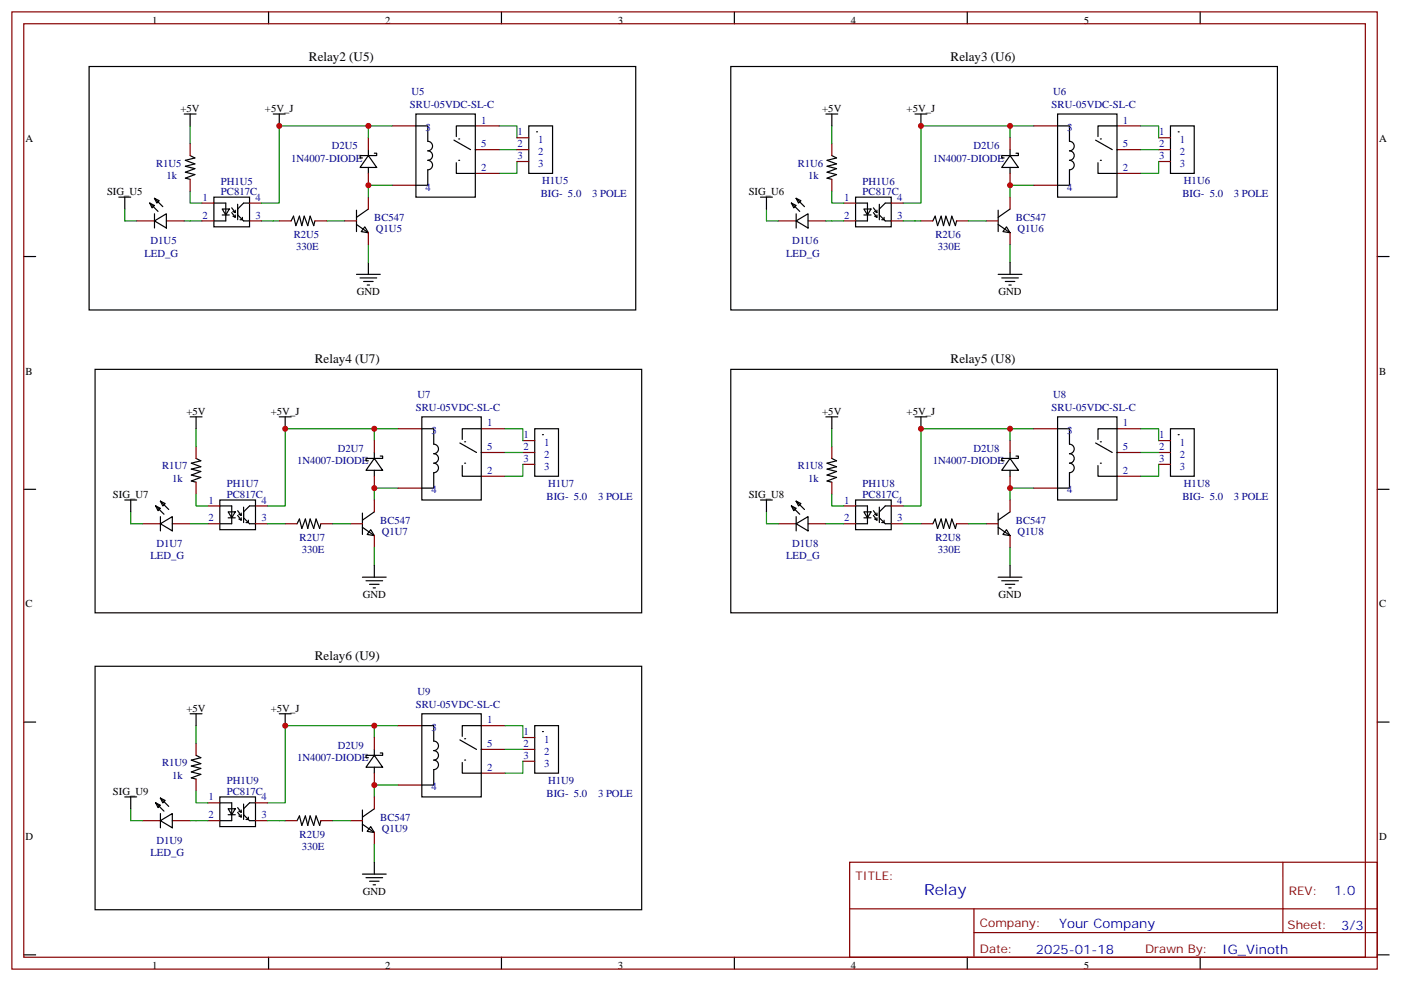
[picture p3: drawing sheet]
<svg xmlns="http://www.w3.org/2000/svg" width="416mm" height="291mm" viewBox="0 0 416 291" stroke-linecap="round" stroke-linejoin="round" font-family="sans-serif">
<g fill="none" stroke="#000" stroke-width=".35">
<path d="M26.5 19.8h162.2v72.3h-162.2zM79.7 3.5v3.6M148.9 3.5v3.6M217 19.8h162.2v72.3h-162.2zM218 3.5v3.6M287.2 3.5v3.6M356.3 3.5v3.6M54.7 33.9h3.5M56.4 33.9v3.5M81.1 33.9h3.6M82.9 33.9v3.5M123.5 33.9h17.6v24.7h-17.6z"/>
<path d="M123.5 37.4h3.5v4.6a1.41 1.41 0 0 1 1.4 1.4 1.41 1.41 0 0 1-1.4 1.4 1.41 1.41 0 0 1 1.4 1.4 1.41 1.41 0 0 1-1.4 1.4 1.41 1.41 0 0 1 1.4 1.4 1.41 1.41 0 0 1-1.4 1.4v4.6h-3.5M141.1 37.4h-5.6v3.2M157 37.4h7v14.1h-7zM245.2 33.9h3.5M246.9 33.9v3.5M271.6 33.9h3.6M273.4 33.9v3.5M314 33.9h17.6v24.7h-17.6zM314 37.4h3.5v4.6a1.41 1.41 0 0 1 1.4 1.4 1.41 1.41 0 0 1-1.4 1.4 1.41 1.41 0 0 1 1.4 1.4 1.41 1.41 0 0 1-1.4 1.4 1.41 1.41 0 0 1 1.4 1.4 1.41 1.41 0 0 1-1.4 1.4v4.6h-3.5M331.6 37.4h-5.6v3.2M347.5 37.4h7v14.1h-7zM35.3 58.6h3.5"/>
<path d="M37 58.6v3.5M45.9 58.9l1.4 .7-.7 .7zM45.9 58.9l2.4 2.5M56.4 46.2l1.5 .7-2.9 .7 2.9 1.1-2.9 .7 2.9 .7-2.9 1.1 2.9 .7-2.9 1 1.4 .4M63.5 58.6h10.6v8.8h-10.6zM109.4 46.2l2.4 3.5h-4.9zM109.4 44.5v1.7M109.4 49.7v1.8M111.1 45.5h.7v.7h-4.9v.7h.7M134.8 41.6l4.9 2.9M135.5 48.3v3.2h5.6M225.8 58.6h3.5"/>
<path d="M227.5 58.6v3.5M236.4 58.9l1.4 .7-.7 .7zM236.4 58.9l2.4 2.5M246.9 46.2l1.5 .7-2.9 .7 2.9 1.1-2.9 .7 2.9 .7-2.9 1.1 2.9 .7-2.9 1 1.4 .4M254 58.6h10.6v8.8h-10.6zM299.9 46.2l2.4 3.5h-4.9zM299.9 44.5v1.7M299.9 49.7v1.8M301.6 45.5h.7v.7h-4.9v.7h.7M325.3 41.6l4.9 2.9M326 48.3v3.2h5.6M7.1 76.2h3.5"/>
<path d="M44.4 60.3l1.5 .7-.7 .7zM44.4 60.3l2.5 2.5M45.9 65.6l3.5-2.1v4.2zM45.9 63.5v4.2M63.5 60.3h3.5v5.3h-3.5M66 62.1h2.1l-1.1 1.8zM66 63.9h2.1M68.8 61.7l1 1.4M68.8 63.1l1 1.5M69.8 62.4v.7l-.7-.3M69.8 63.9v.7l-.7-.4M70.6 60.7v4.6"/>
<path d="M72 64.6v.7h-.7M74.1 60.3h-1.8l-1.7 1.8v1.8l1.7 1.7h1.8M86.4 65.6l.7-1.4 .7 2.8 1.1-2.8 .7 2.8 .7-2.8 1.1 2.8 .7-2.8 1 2.8 .4-1.4M105.8 62.4v6.4M105.8 66.7l3.6 2.4M108.3 67.4l1.1 1.7-2.2-.3zM109.4 78v3.5M109.4 62.1l-3.6 2.5M234.9 60.3l1.5 .7-.7 .7zM234.9 60.3l2.5 2.5M236.4 65.6l3.5-2.1v4.2zM236.4 63.5v4.2"/>
<path d="M254 60.3h3.5v5.3h-3.5M256.5 62.1h2.1l-1.1 1.8zM256.5 63.9h2.1M259.3 61.7l1 1.4M259.3 63.1l1 1.5M260.3 62.4v.7l-.7-.3M260.3 63.9v.7l-.7-.4M261.1 60.7v4.6M262.5 64.6v.7h-.7M264.6 60.3h-1.8l-1.7 1.8v1.8l1.7 1.7h1.8M276.9 65.6l.7-1.4 .7 2.8 1.1-2.8 .7 2.8 .7-2.8 1.1 2.8 .7-2.8 1 2.8 .4-1.4M296.3 62.4v6.4"/>
<path d="M296.3 66.7l3.6 2.4M298.8 67.4l1.1 1.7-2.2-.3zM299.9 62.1l-3.6 2.5M299.9 78v3.5M408.9 76.2h3.5M105.8 81.5h7.1M106.9 82.6h4.9M107.9 83.6h2.9M109 84.7h.7M296.3 81.5h7.1M297.4 82.6h4.9M298.4 83.6h2.9"/>
<path d="M299.5 84.7h.7M28.2 109.7h162.3v72.3h-162.3zM217 109.7h162.2v72.3h-162.2zM56.4 123.8h3.6M58.2 136.2l1.4 .7-2.8 .7 2.8 1-2.8 .7 2.8 .8-2.8 1 2.8 .7-2.8 1.1 1.4 .3M58.2 123.8v3.6M82.9 123.8h3.5M84.7 123.8v3.6M111.1 136.2l2.5 3.5h-4.9zM111.1 134.4v1.8M111.1 139.7v1.8M112.9 135.5h.7v.7h-4.9v.7h.7"/>
<path d="M125.2 123.8h17.7v24.7h-17.7zM125.2 127.4h3.6v4.5a1.41 1.41 0 0 1 1.4 1.4 1.41 1.41 0 0 1-1.4 1.5 1.41 1.41 0 0 1 1.4 1.4 1.41 1.41 0 0 1-1.4 1.4 1.41 1.41 0 0 1 1.4 1.4 1.41 1.41 0 0 1-1.4 1.4v4.6h-3.6M136.5 131.6l5 2.8M137.2 138.3v3.2h5.7M142.9 127.4h-5.7v3.1M158.7 127.4h7.1v14.1h-7.1zM245.2 123.8h3.5M246.9 123.8v3.6M246.9 136.2l1.5 .7-2.9 .7 2.9 1-2.9 .7 2.9 .8-2.9 1 2.9 .7-2.9 1.1 1.4 .3M271.6 123.8h3.6M273.4 123.8v3.6M299.9 136.2l2.4 3.5h-4.9z"/>
<path d="M299.9 134.4v1.8M299.9 139.7v1.8M301.6 135.5h.7v.7h-4.9v.7h.7M314 123.8h17.6v24.7h-17.6zM314 127.4h3.5v4.5a1.41 1.41 0 0 1 1.4 1.5 1.41 1.41 0 0 1-1.4 1.4 1.41 1.41 0 0 1 1.4 1.4 1.41 1.41 0 0 1-1.4 1.4 1.41 1.41 0 0 1 1.4 1.4 1.41 1.41 0 0 1-1.4 1.4v4.6h-3.5M325.3 131.6l4.9 2.8M326 138.3v3.2h5.6M331.6 127.4h-5.6v3.1M347.5 127.4h7v14.1h-7zM7.1 145.3h3.5M37 148.5h3.6M38.8 148.5v3.5"/>
<path d="M46.2 150.3l1.4 .7-.7 .7zM46.2 150.3l2.5 2.5M47.6 155.6l3.6-2.1v4.2zM47.6 148.9l1.4 .7-.7 .7zM47.6 148.9l2.5 2.4M47.6 153.5v4.2M65.3 148.5h10.5v8.8h-10.5zM65.3 150.3h3.5v5.3h-3.5M67.7 152h2.1l-1 1.8zM67.7 153.8h2.1M70.6 151.7l1 1.4M70.6 153.1l1 1.4"/>
<path d="M71.6 152.4v.7l-.7-.3M71.6 153.8v.7l-.7-.3M72.3 150.6v4.6M73.7 154.5v.7h-.7M75.8 150.3h-1.7l-1.8 1.7v1.8l1.8 1.8h1.7M88.2 155.6l.7-1.4 .7 2.8 1.1-2.8 .7 2.8 .7-2.8 1 2.8 .7-2.8 1.1 2.8 .3-1.4M107.6 152.4v6.4M107.6 156.6l3.5 2.5M110.1 157.3l1 1.8-2.1-.3zM111.1 152l-3.5 2.5M225.8 148.5h3.5M227.5 148.5v3.5"/>
<path d="M234.9 150.3l1.5 .7-.7 .7zM234.9 150.3l2.5 2.5M236.4 155.6l3.5-2.1v4.2zM236.4 148.9l1.4 .7-.7 .7zM236.4 153.5v4.2M236.4 148.9l2.4 2.4M254 148.5h10.6v8.8h-10.6zM254 150.3h3.5v5.3h-3.5M256.5 152h2.1l-1.1 1.8zM256.5 153.8h2.1M259.3 151.7l1 1.4M259.3 153.1l1 1.4"/>
<path d="M260.3 152.4v.7l-.7-.3M260.3 153.8v.7l-.7-.3M261.1 150.6v4.6M262.5 154.5v.7h-.7M264.6 150.3h-1.8l-1.7 1.7v1.8l1.7 1.8h1.8M276.9 155.6l.7-1.4 .7 2.8 1.1-2.8 .7 2.8 .7-2.8 1.1 2.8 .7-2.8 1 2.8 .4-1.4M296.3 152.4v6.4M296.3 156.6l3.6 2.5M298.8 157.3l1.1 1.8-2.2-.3zM299.9 152l-3.6 2.5M408.9 145.3h3.5M107.6 171.5h7.1"/>
<path d="M108.7 172.5h4.9M109.7 173.6h2.8M110.8 174.6h.7M111.1 167.9v3.6M296.3 171.5h7.1M297.4 172.5h4.9M298.4 173.6h2.9M299.5 174.6h.7M299.9 167.9v3.6M28.2 197.9h162.3v72.3h-162.3zM7.1 214.5h3.5M56.4 212h3.6"/>
<path d="M58.2 212v3.5M82.9 212h3.5M84.7 212v3.5M125.2 212h17.7v24.7h-17.7zM125.2 215.5h3.6v4.6a1.41 1.41 0 0 1 1.4 1.4 1.41 1.41 0 0 1-1.4 1.5 1.41 1.41 0 0 1 1.4 1.4 1.41 1.41 0 0 1-1.4 1.4 1.41 1.41 0 0 1 1.4 1.4 1.41 1.41 0 0 1-1.4 1.4v4.6h-3.6M136.5 219.8l5 2.8M142.9 215.5h-5.7v3.2M158.7 215.5h7.1v14.2h-7.1zM408.9 214.5h3.5M37 236.7h3.6M38.8 236.7v3.5M46.2 238.5l1.4 .7-.7 .7z"/>
<path d="M46.2 238.5l2.5 2.4M47.6 237.1l1.4 .7-.7 .7zM47.6 237.1l2.5 2.4M58.2 224.4l1.4 .7-2.8 .7 2.8 1-2.8 .7 2.8 .7-2.8 1.1 2.8 .7-2.8 1.1 1.4 .3M65.3 236.7h10.5v8.8h-10.5zM65.3 238.5h3.5v5.3h-3.5M70.6 239.9l1 1.4M72.3 238.8v4.6M75.8 238.5h-1.7l-1.8 1.7v1.8l1.8 1.8h1.7M111.1 224.4l2.5 3.5h-4.9zM111.1 222.6v1.8M111.1 227.9v1.8"/>
<path d="M112.9 223.7h.7v.7h-4.9v.7h.7M137.2 226.5v3.2h5.7M47.6 243.8l3.6-2.1v4.2zM47.6 241.7v4.2M67.7 240.2h2.1l-1 1.8zM67.7 242h2.1M70.6 241.3l1 1.4M71.6 240.6v.7l-.7-.4M71.6 242v.7l-.7-.3M73.7 242.7v.7h-.7M88.2 243.8l.7-1.4 .7 2.8 1.1-2.8 .7 2.8 .7-2.8 1 2.8 .7-2.8 1.1 2.8 .3-1.4M107.6 240.6v6.3"/>
<path d="M107.6 244.8l3.5 2.5M107.6 259.6h7.1M110.1 245.5l1 1.8-2.1-.4zM111.1 256.1v3.5M111.1 240.2l-3.5 2.5M108.7 260.7h4.9M109.7 261.8h2.8M110.8 262.8h.7M7.1 283.6h3.5M79.7 284.3v3.6M148.9 284.3v3.6M218 284.3v3.6"/>
<path d="M287.2 284.3v3.6M356.3 284.3v3.6M408.9 283.6h3.5"/>
</g>
<g fill="none" stroke="#870000" stroke-width=".35">
<path d="M3.5 3.5h405.4v284.4h-405.4zM7.1 7.1h398.2v277.2h-398.2zM116.4 37.4h7.1M141.1 37.4h7.1M306.9 37.4h7.1M331.6 37.4h7.1M56.4 42.7v3.5M56.4 53.3v3.5M109.4 40.9v3.6M109.4 51.5v3.5M109.4 58.6v3.5M116.4 55h7.1"/>
<path d="M141.1 51.5h7.1M141.1 44.5h7.1M153.5 44.5h3.5M153.5 40.9h3.5M153.5 48h3.5M246.9 42.7v3.5M246.9 53.3v3.5M299.9 40.9v3.6M299.9 51.5v3.5M299.9 58.6v3.5M306.9 55h7.1M331.6 51.5h7.1"/>
<path d="M331.6 44.5h7.1M344 44.5h3.5M344 40.9h3.5M344 48h3.5M40.6 65.6h5.3M49.4 65.6h5.3M60 60.3h3.5M60 65.6h3.5M74.1 60.3h3.5M74.1 65.6h3.5M82.9 65.6h3.5M93.5 65.6h3.5"/>
<path d="M102.3 65.6h3.5M109.4 69.1v3.6M231.1 65.6h5.3M239.9 65.6h5.3M250.5 60.3h3.5M250.5 65.6h3.5M264.6 60.3h3.5M264.6 65.6h3.5M273.4 65.6h3.5M284 65.6h3.5M292.8 65.6h3.5M299.9 69.1v3.6"/>
<path d="M58.2 132.6v3.6M111.1 130.9v3.5M118.2 127.4h7M142.9 134.4h7M142.9 127.4h7M155.2 130.9h3.5M155.2 134.4h3.5M155.2 137.9h3.5M246.9 132.6v3.6M299.9 130.9v3.5M306.9 127.4h7.1M331.6 134.4h7.1"/>
<path d="M331.6 127.4h7.1M344 130.9h3.5M344 134.4h3.5M344 137.9h3.5M42.3 155.6h5.3M51.2 155.6h5.2M58.2 143.2v3.6M61.7 155.6h3.6M61.7 150.3h3.6M75.8 155.6h3.6M75.8 150.3h3.6M84.7 155.6h3.5"/>
<path d="M95.2 155.6h3.6M104.1 155.6h3.5M111.1 141.5v3.5M111.1 148.5v3.5M111.1 159.1v3.5M118.2 145h7M142.9 141.5h7M231.1 155.6h5.3M239.9 155.6h5.3M246.9 143.2v3.6M250.5 155.6h3.5M250.5 150.3h3.5"/>
<path d="M264.6 155.6h3.5M264.6 150.3h3.5M273.4 155.6h3.5M284 155.6h3.5M292.8 155.6h3.5M299.9 141.5v3.5M299.9 148.5v3.5M299.9 159.1v3.5M306.9 145h7.1M331.6 141.5h7.1M111.1 219.1v3.5M118.2 215.5h7"/>
<path d="M142.9 215.5h7M155.2 219.1h3.5M58.2 220.8v3.6M58.2 231.4v3.5M61.7 238.5h3.6M75.8 238.5h3.6M111.1 229.7v3.5M111.1 236.7v3.5M118.2 233.2h7M142.9 222.6h7M142.9 229.7h7M155.2 222.6h3.5"/>
<path d="M155.2 226.1h3.5M42.3 243.8h5.3M51.2 243.8h5.2M61.7 243.8h3.6M75.8 243.8h3.6M84.7 243.8h3.5M95.2 243.8h3.6M104.1 243.8h3.5M111.1 247.3v3.5M252.2 256.1h156.7v28.2h-156.7zM380.9 256.1v20.9M252.3 270h156.4"/>
<path d="M289.1 277h119.6M289.1 270v14.1"/>
</g>
<g fill="none" stroke="#008700" stroke-width=".35">
<path d="M56.4 37.4v5.3M109.4 37.4h-26.5v22.9h-5.3M116.4 37.4h-7v3.5M148.2 37.4h5.3v3.5M246.9 37.4v5.3M299.9 37.4h-26.5v22.9h-5.3M306.9 37.4h-7v3.5M338.7 37.4h5.3v3.5M56.4 56.8v3.5h3.6M116.4 55h-7v3.6M148.2 44.5h5.3M153.5 48v3.5h-5.3"/>
<path d="M246.9 56.8v3.5h3.6M306.9 55h-7v3.6M338.7 44.5h5.3M344 48v3.5h-5.3M37 62.1v3.5h3.6M54.7 65.6h5.3M77.6 65.6h5.3M97 65.6h5.3M109.4 72.7v5.3M227.5 62.1v3.5h3.6M245.2 65.6h5.3M268.1 65.6h5.3"/>
<path d="M287.5 65.6h5.3M299.9 72.7v5.3M58.2 127.4v5.2M111.1 127.4h-26.4v22.9h-5.3M118.2 127.4h-7.1v3.5M149.9 127.4h5.3v3.5M149.9 134.4h5.3M155.2 137.9v3.6h-5.3M246.9 127.4v5.2M299.9 127.4h-26.5v22.9h-5.3M306.9 127.4h-7v3.5M338.7 127.4h5.3v3.5"/>
<path d="M338.7 134.4h5.3M344 137.9v3.6h-5.3M38.8 152v3.6h3.5M56.4 155.6h5.3M58.2 146.8v3.5h3.5M79.4 155.6h5.3M98.8 155.6h5.3M118.2 145h-7.1v3.5M227.5 152v3.6h3.6M245.2 155.6h5.3M246.9 146.8v3.5h3.6M268.1 155.6h5.3"/>
<path d="M287.5 155.6h5.3M306.9 145h-7v3.5M111.1 162.6v5.3M299.9 162.6v5.3M58.2 215.5v5.3M111.1 215.5h-26.4v23h-5.3M118.2 215.5h-7.1v3.6M149.9 215.5h5.3v3.6M58.2 234.9v3.6h3.5M118.2 233.2h-7.1v3.5M149.9 222.6h5.3M155.2 226.1v3.6h-5.3"/>
<path d="M38.8 240.2v3.6h3.5M56.4 243.8h5.3M79.4 243.8h5.3M98.8 243.8h5.3M111.1 250.8v5.3"/>
</g>
<g fill="#000">
<circle cx="159.3" cy="39.2" r=".18"/>
<circle cx="349.8" cy="39.2" r=".18"/>
<circle cx="136.2" cy="41.3" r=".18"/>
<circle cx="136.2" cy="47.6" r=".18"/>
<circle cx="141.1" cy="44.4" r=".18"/>
<circle cx="326.7" cy="41.3" r=".18"/>
<circle cx="326.7" cy="47.6" r=".18"/>
<circle cx="331.6" cy="44.5" r=".18"/>
<circle cx="137.9" cy="137.6" r=".18"/>
<circle cx="137.9" cy="131.2" r=".18"/>
<circle cx="142.9" cy="134.4" r=".18"/>
<circle cx="161" cy="129.1" r=".18"/>
<circle cx="326.7" cy="137.6" r=".18"/>
<circle cx="326.7" cy="131.2" r=".18"/>
<circle cx="331.6" cy="134.4" r=".18"/>
<circle cx="349.8" cy="129.1" r=".18"/>
<circle cx="137.9" cy="219.4" r=".18"/>
<circle cx="161" cy="217.3" r=".18"/>
<circle cx="137.9" cy="225.8" r=".18"/>
<circle cx="142.9" cy="222.6" r=".18"/>
</g>
<g fill="#c00">
<circle cx="109.4" cy="37.4" r=".88"/>
<circle cx="82.9" cy="37.4" r=".88"/>
<circle cx="109.4" cy="55" r=".88"/>
<circle cx="299.9" cy="55" r=".88"/>
<circle cx="273.4" cy="37.4" r=".88"/>
<circle cx="299.9" cy="37.4" r=".88"/>
<circle cx="111.1" cy="145" r=".88"/>
<circle cx="84.7" cy="127.4" r=".88"/>
<circle cx="111.1" cy="127.4" r=".88"/>
<circle cx="299.9" cy="145" r=".88"/>
<circle cx="273.4" cy="127.4" r=".88"/>
<circle cx="299.9" cy="127.4" r=".88"/>
<circle cx="111.1" cy="233.2" r=".88"/>
<circle cx="84.7" cy="215.5" r=".88"/>
<circle cx="111.1" cy="215.5" r=".88"/>
</g>
<text font-size="4.6" fill="#00f" x="274.3" y="265.8">Relay</text>
<g font-size="3.9">
<text x="91.7" y="18">Relay2 (U5)</text>
<text x="282.2" y="18">Relay3 (U6)</text>
<text x="93.5" y="108">Relay4 (U7)</text>
<text x="282.2" y="108">Relay5 (U8)</text>
<text x="93.5" y="196.1">Relay6 (U9)</text>
</g>
<g font-size="3.9" fill="#00f">
<text x="396" y="266">1.0</text>
<text x="314.4" y="275.6">Your Company</text>
<text x="398.2" y="276.3">3/3</text>
<text x="307.5" y="283.4">2025-01-18</text>
<text x="362.9" y="283.3">IG_Vinoth</text>
</g>
<g font-size="3.5" fill="#800">
<text x="254" y="261.3">TITLE:</text>
<text x="382.6" y="265.9">REV:</text>
<text x="290.9" y="275.5">Company:</text>
<text x="382.3" y="276.1">Sheet:</text>
<text x="290.9" y="283.1">Date:</text>
<text x="339.9" y="283.2">Drawn By:</text>
</g>
<g font-size="3.2">
<text x="45.2" y="7">1</text>
<text x="114.3" y="7">2</text>
<text x="183.4" y="7">3</text>
<text x="252.6" y="7">4</text>
<text x="321.7" y="7">5</text>
<text x="53.6" y="33.2">+5V</text>
<text x="78.7" y="33.2">+5V_J</text>
<text x="244.1" y="33.2">+5V</text>
<text x="269.2" y="33.2">+5V_J</text>
<text x="7.6" y="42.1">A</text>
<text x="409.4" y="42.1">A</text>
<text x="31.8" y="57.9">SIG_U5</text>
<text x="222.3" y="57.9">SIG_U6</text>
<text x="105.9" y="87.6">GND</text>
<text x="296.4" y="87.6">GND</text>
<text x="7.6" y="111.3">B</text>
<text x="409.4" y="111.3">B</text>
<text x="55.4" y="123.2">+5V</text>
<text x="80.4" y="123.2">+5V_J</text>
<text x="244.1" y="123.2">+5V</text>
<text x="269.2" y="123.2">+5V_J</text>
<text x="33.5" y="147.9">SIG_U7</text>
<text x="222.3" y="147.9">SIG_U8</text>
<text x="107.7" y="177.5">GND</text>
<text x="296.4" y="177.5">GND</text>
<text x="7.6" y="180.4">C</text>
<text x="409.4" y="180.4">C</text>
<text x="55.4" y="211.4">+5V</text>
<text x="80.4" y="211.4">+5V_J</text>
<text x="33.5" y="236.1">SIG_U9</text>
<text x="7.6" y="249.5">D</text>
<text x="409.4" y="249.5">D</text>
<text x="107.7" y="265.7">GND</text>
<text x="45.2" y="287.8">1</text>
<text x="114.3" y="287.8">2</text>
<text x="183.4" y="287.8">3</text>
<text x="252.6" y="287.8">4</text>
<text x="321.7" y="287.8">5</text>
</g>
<g font-size="3.2" fill="#000080">
<text x="122.2" y="28.3">U5</text>
<text x="312.7" y="28.3">U6</text>
<text x="121.7" y="32.1">SRU-05VDC-SL-C</text>
<text x="312.2" y="32.1">SRU-05VDC-SL-C</text>
<text x="86.4" y="48">1N4007-DIODE</text>
<text x="98.5" y="44.2">D2U5</text>
<text x="276.9" y="48">1N4007-DIODE</text>
<text x="289" y="44.2">D2U6</text>
<text x="46.3" y="49.5">R1U5</text>
<text x="49.4" y="53.3">1k</text>
<text x="236.8" y="49.5">R1U6</text>
<text x="239.9" y="53.3">1k</text>
<text x="65.6" y="54.8">PH1U5</text>
<text x="65.6" y="58">PC817C</text>
<text x="160.5" y="58.6">BIG- 5.0</text>
<text x="161" y="54.8">H1U5</text>
<text x="175.8" y="58.6">3 POLE</text>
<text x="256.1" y="54.8">PH1U6</text>
<text x="256.1" y="58">PC817C</text>
<text x="351" y="58.6">BIG- 5.0</text>
<text x="351.5" y="54.8">H1U6</text>
<text x="366.3" y="58.6">3 POLE</text>
<text x="111.1" y="65.6">BC547</text>
<text x="301.6" y="65.6">BC547</text>
<text x="87.2" y="70.8">R2U5</text>
<text x="111.6" y="68.9">Q1U5</text>
<text x="277.7" y="70.8">R2U6</text>
<text x="302.1" y="68.9">Q1U6</text>
<text x="42.9" y="76.2">LED_G</text>
<text x="44.7" y="72.4">D1U5</text>
<text x="87.9" y="74.3">330E</text>
<text x="233.4" y="76.2">LED_G</text>
<text x="235.2" y="72.4">D1U6</text>
<text x="278.4" y="74.3">330E</text>
<text x="123.9" y="118.3">U7</text>
<text x="312.7" y="118.3">U8</text>
<text x="123.5" y="122.1">SRU-05VDC-SL-C</text>
<text x="312.2" y="122.1">SRU-05VDC-SL-C</text>
<text x="88.2" y="137.9">1N4007-DIODE</text>
<text x="100.2" y="134.1">D2U7</text>
<text x="276.9" y="137.9">1N4007-DIODE</text>
<text x="289" y="134.1">D2U8</text>
<text x="48.1" y="139.4">R1U7</text>
<text x="51.2" y="143.2">1k</text>
<text x="236.8" y="139.4">R1U8</text>
<text x="239.9" y="143.2">1k</text>
<text x="67.4" y="144.8">PH1U7</text>
<text x="67.4" y="147.9">PC817C</text>
<text x="162.3" y="148.5">BIG- 5.0</text>
<text x="162.7" y="144.7">H1U7</text>
<text x="177.5" y="148.5">3 POLE</text>
<text x="256.1" y="144.8">PH1U8</text>
<text x="256.1" y="147.9">PC817C</text>
<text x="351" y="148.5">BIG- 5.0</text>
<text x="351.5" y="144.7">H1U8</text>
<text x="366.3" y="148.5">3 POLE</text>
<text x="112.9" y="155.6">BC547</text>
<text x="301.6" y="155.6">BC547</text>
<text x="89" y="160.8">R2U7</text>
<text x="113.4" y="158.8">Q1U7</text>
<text x="277.7" y="160.8">R2U8</text>
<text x="302.1" y="158.8">Q1U8</text>
<text x="44.6" y="166.2">LED_G</text>
<text x="46.5" y="162.4">D1U7</text>
<text x="89.6" y="164.3">330E</text>
<text x="233.4" y="166.2">LED_G</text>
<text x="235.2" y="162.4">D1U8</text>
<text x="278.4" y="164.3">330E</text>
<text x="123.9" y="206.5">U9</text>
<text x="123.5" y="210.3">SRU-05VDC-SL-C</text>
<text x="48.1" y="227.6">R1U9</text>
<text x="88.2" y="226.1">1N4007-DIODE</text>
<text x="100.2" y="222.3">D2U9</text>
<text x="51.2" y="231.4">1k</text>
<text x="67.4" y="233">PH1U9</text>
<text x="162.7" y="232.9">H1U9</text>
<text x="67.4" y="236.1">PC817C</text>
<text x="162.3" y="236.7">BIG- 5.0</text>
<text x="177.5" y="236.7">3 POLE</text>
<text x="112.9" y="243.8">BC547</text>
<text x="46.5" y="250.6">D1U9</text>
<text x="89" y="249">R2U9</text>
<text x="113.4" y="247">Q1U9</text>
<text x="44.6" y="254.4">LED_G</text>
<text x="89.6" y="252.5">330E</text>
</g>
<g font-size="3.2" fill="#00f">
<text x="126.3" y="39">3</text>
<text x="142.9" y="36.7">1</text>
<text x="153.6" y="40.2">1</text>
<text x="316.8" y="39">3</text>
<text x="333.4" y="36.7">1</text>
<text x="344.1" y="40.2">1</text>
<text x="142.9" y="43.7">5</text>
<text x="153.6" y="43.7">2</text>
<text x="153.6" y="47.3">3</text>
<text x="159.8" y="42.5">1</text>
<text x="159.8" y="46">2</text>
<text x="333.4" y="43.7">5</text>
<text x="344.1" y="43.7">2</text>
<text x="344.1" y="47.3">3</text>
<text x="350.3" y="42.5">1</text>
<text x="350.3" y="46">2</text>
<text x="142.9" y="50.8">2</text>
<text x="159.8" y="49.6">3</text>
<text x="333.4" y="50.8">2</text>
<text x="350.3" y="49.6">3</text>
<text x="60.1" y="59.6">1</text>
<text x="75.8" y="59.6">4</text>
<text x="126.3" y="56.6">4</text>
<text x="250.6" y="59.6">1</text>
<text x="266.3" y="59.6">4</text>
<text x="316.8" y="56.6">4</text>
<text x="60.1" y="64.9">2</text>
<text x="75.8" y="64.9">3</text>
<text x="250.6" y="64.9">2</text>
<text x="266.3" y="64.9">3</text>
<text x="128.1" y="128.9">3</text>
<text x="144.6" y="126.6">1</text>
<text x="155.4" y="130.2">1</text>
<text x="316.8" y="128.9">3</text>
<text x="333.4" y="126.6">1</text>
<text x="344.1" y="130.2">1</text>
<text x="144.6" y="133.7">5</text>
<text x="155.4" y="133.7">2</text>
<text x="155.4" y="137.2">3</text>
<text x="161.6" y="132.5">1</text>
<text x="161.6" y="136">2</text>
<text x="333.4" y="133.7">5</text>
<text x="344.1" y="133.7">2</text>
<text x="344.1" y="137.2">3</text>
<text x="350.3" y="132.5">1</text>
<text x="350.3" y="136">2</text>
<text x="144.6" y="140.8">2</text>
<text x="161.6" y="139.5">3</text>
<text x="333.4" y="140.8">2</text>
<text x="350.3" y="139.5">3</text>
<text x="61.9" y="149.6">1</text>
<text x="77.6" y="149.6">4</text>
<text x="128.1" y="146.6">4</text>
<text x="250.6" y="149.6">1</text>
<text x="266.3" y="149.6">4</text>
<text x="316.8" y="146.6">4</text>
<text x="61.9" y="154.9">2</text>
<text x="77.6" y="154.9">3</text>
<text x="250.6" y="154.9">2</text>
<text x="266.3" y="154.9">3</text>
<text x="144.6" y="214.8">1</text>
<text x="128.1" y="217.1">3</text>
<text x="144.6" y="221.9">5</text>
<text x="155.4" y="218.4">1</text>
<text x="155.4" y="221.9">2</text>
<text x="161.6" y="220.7">1</text>
<text x="155.4" y="225.4">3</text>
<text x="161.6" y="224.2">2</text>
<text x="161.6" y="227.7">3</text>
<text x="144.6" y="229">2</text>
<text x="61.9" y="237.8">1</text>
<text x="77.6" y="237.8">4</text>
<text x="128.1" y="234.8">4</text>
<text x="61.9" y="243.1">2</text>
<text x="77.6" y="243.1">3</text>
</g>
</svg>
